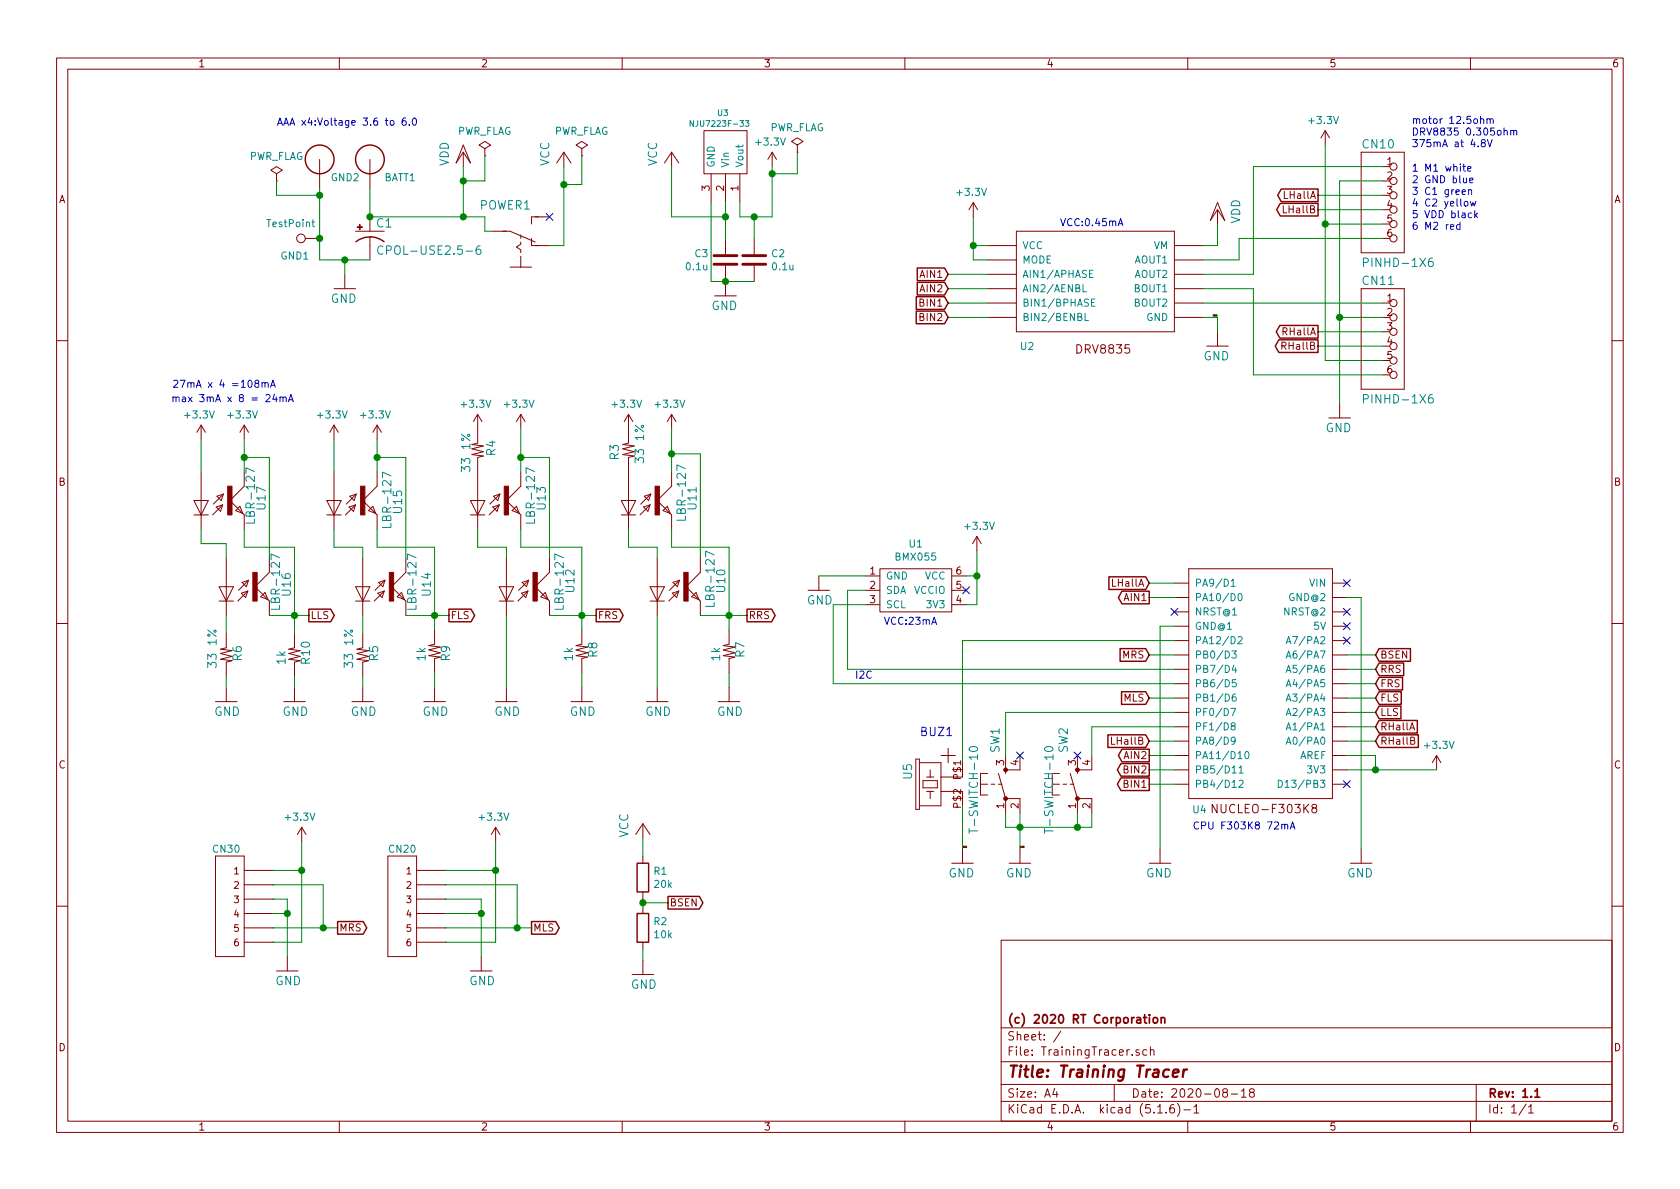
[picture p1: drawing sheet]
<svg xmlns="http://www.w3.org/2000/svg" width="297mm" height="210mm" viewBox="0 0 297 210" stroke-linecap="round" stroke-linejoin="round" font-family="sans-serif">
<g fill="none" stroke="#840000" stroke-width=".18">
<path d="M10 10.3h277v189.9h-277zM12 12.2h273v186.1h-273zM60 10.3v1.9M110 10.3v1.9M160 10.3v1.9M210 10.3v1.9M260 10.3v1.9M48.9 30.7l1-.6-1-.6-1 .6 1 .6v1.3M48.9 32h.1M56.5 28.2v5.1M65.4 28.2v5.1M65.4 38.3v2.6"/>
<path d="M81.9 25.6l1.3 3.2-1.3-1.9-1.3 1.9zM81.9 26.9v2.6M85.7 26.3l-1-.7 1-.6 1 .6-1 .7v1.3M85.7 27.6h.1M97.2 38.3h-3.2v1.3M99.7 26.9l-1.3 1.9M99.7 26.9l1.3 1.9M99.7 26.9v2.6M102.9 26.3l-1-.7 1-.6 1 .6-1 .7v1.3M102.9 27.6h.1M118.7 26.9v2.6M118.7 26.9l-1.2 1.9"/>
<path d="M118.7 26.9l1.3 1.9M124.5 23.1h7.6v7.6h-7.6zM125.7 30.7v5.1M128.3 30.7v5.1M130.8 30.7v5.1M136.5 26.9l.8 1.3M136.5 26.9v2.6M136.5 26.9l-.7 1.3M141 25.6l1-.6-1-.6-1 .6 1 .6v1.3M141 26.9h.1M172.1 35.8l.7 1.3M172.1 35.8v2.5"/>
<path d="M172.1 35.8l-.8 1.3M215.3 35.8l1.2 3.2-1.2-1.9-1.3 1.9zM215.3 37.1v2.5M234.3 23.1l.8 1.3M234.3 23.1v2.5M234.3 23.1l-.7 1.3M240.7 26.9h7.6v17.8h-7.6zM244.5 29.5h1.2M244.5 32h1.2M244.5 34.5h1.2M244.5 37.1h1.2M244.5 39.6h1.2"/>
<path d="M54 42.2h2.5M59.1 51h3.8M61 48.5v2.5M62.9 40.9h5M65.4 41.9v4.1M87 40.9h3.2l4.4 1.9M90.2 47.2h3.8M92.1 41.5v.7M92.1 42.8v.4l-.8 .5 .8 .5v.5M92.1 45.3v1.9M94 42.2v1.2h3.2M126.4 52.3h3.8"/>
<path d="M128.3 42.2v2.8M128.3 47v5.3M133.3 42.2v2.8M133.3 47v2.8M174.6 43.4h5.1M174.6 48.5h5.1M174.6 51h5.1M174.6 46h5.1M174.6 53.6h5.1M174.6 56.1h5.1M179.7 40.9h27.9v17.8h-27.9zM207.6 43.4h5.1"/>
<path d="M207.6 48.5h5.1M207.6 51h5.1M207.6 46h5.1M207.6 53.6h5.1M207.6 56.1h5.1M215.3 58.7v2.5M240.7 51h7.6v17.8h-7.6zM244.5 42.2h1.2M244.5 58.7h1.2M244.5 53.6h1.2M244.5 56.1h1.2M10 60.2h2"/>
<path d="M35.6 75.2v2.5M35.6 75.2l.7 1.2M35.6 75.2l-.8 1.2M43.2 75.2v2.5M43.2 75.2l.7 1.2M43.2 75.2l-.8 1.2M59.1 75.2v2.5M59.1 75.2l.7 1.2M59.1 75.2l-.8 1.2M66.7 75.2v2.5M66.7 75.2l.7 1.2M66.7 75.2l-.8 1.2"/>
<path d="M84.5 73.3v5.1l-1.1 .2 2.1 .3-2.1 .5 2.1 .5-2.1 .5 2.1 .2-1 .3v12.7M84.5 73.3l.7 1.2M84.5 73.3l-.8 1.2M92.1 73.3v2.5M92.1 73.3l.7 1.2M92.1 73.3l-.8 1.2M111.1 73.3v5.1l-1 .2 2 .3-2 .5 2 .5-2 .5 2 .2-1 .3v12.7M111.1 73.3l.8 1.2M111.1 73.3l-.7 1.2M118.7 73.3v2.5M118.7 73.3l.8 1.2M118.7 73.3l-.7 1.2"/>
<path d="M213.4 61.2h3.8M234.9 73.9h3.9M236.9 71.4v2.5M244.5 61.2h1.2M244.5 63.7h1.2M244.5 66.3h1.2M285 60.2h2M34.3 91.1h2.5M34.3 88.5h2.5l-1.2 2.6zM35.6 83.4v10.2M38.2 89.7l1.2-.4-.4 1.1zM38.4 87.8l1.1-.4-.4 1.1z"/>
<path d="M39.4 89.3l-1.8 1.8M39.5 87.4l-1.8 1.7M40 98.7v10.1M41.7 90.3l.7-.8 .5 1.3zM43.2 86l-2.6 2.5 2.3 2.3M43.2 91.1v2.5M57.8 91.1h2.5M57.8 88.5h2.5l-1.2 2.6zM59.1 83.4v10.2M61.7 89.7l1.2-.4-.4 1.1zM61.8 87.8l1.2-.4-.4 1.1zM62.9 89.3l-1.8 1.8"/>
<path d="M63 87.4l-1.8 1.7M64.1 98.7v10.1M65.2 90.3l.7-.8 .5 1.3zM66.4 90.8l.3 .3v2.5M66.7 83.4v2.6l-2.6 2.5 2.3 2.3M83.2 91.1h2.5M83.2 88.5h2.5l-1.2 2.6zM87.1 89.7l1.2-.4-.4 1.1zM87.2 87.8l1.2-.4-.4 1.1zM88.3 89.3l-1.8 1.8M88.4 87.4l-1.8 1.7M89.5 98.7v10.1"/>
<path d="M91.3 89.5l.5 1.3-1.2-.5zM92.1 83.4v2.6l-2.6 2.5 2.6 2.6v2.5M97.2 98.7v2.5l-2.6 2.6 2.6 2.5v2.5M109.9 91.1h2.5M109.9 88.5h2.5l-1.3 2.6zM113.8 89.7l1.1-.4-.3 1.1zM113.9 87.8l1.2-.4-.4 1.1zM114.9 89.3l-1.7 1.8M115.1 87.4l-1.8 1.7M116.2 98.7v10.1M117.2 90.3l.8-.8 .5 1.3zM118.7 83.4v2.6l-2.5 2.5 2.5 2.6v2.5"/>
<path d="M123.8 98.7v2.5l-2.5 2.6 2.5 2.5v2.5M172.7 94.9l-.7 1.2M172.7 94.9v2.5M172.7 94.9l.8 1.2M10 110.3h2M38.7 106.3h2.6M38.7 103.8h2.6l-1.3 2.5zM40 112v2.5l-1 .3 2 .3-2 .5 2 .5-2 .5 2 .2-1 .3v2.5M42.7 104.9l1.1-.4-.4 1.2zM42.8 103l1.1-.4-.3 1.2zM43.8 104.5l-1.8 1.8M43.9 102.6l-1.7 1.8"/>
<path d="M46.1 105.5l.8-.7 .5 1.2zM47.6 101.2l-2.5 2.6 2.3 2.2M47.6 106.3v2.5M52.1 112v2.5l-1 .3 2 .3-2 .5 2 .5-2 .5 2 .2-1 .3v2.5M62.9 106.3h2.5M62.9 103.8h2.5l-1.3 2.5zM64.1 112v2.5l-1 .3 2.1 .3-2.1 .5 2.1 .5-2.1 .5 2.1 .2-1.1 .3v2.5M66.8 104.9l1.1-.4-.3 1.2zM66.9 103l1.2-.4-.4 1.2zM67.9 104.5l-1.7 1.8M68.1 102.6l-1.8 1.8M70.2 105.5l.8-.7 .5 1.2z"/>
<path d="M71.8 101.2l-2.6 2.6 2.3 2.2M71.8 106.3v2.5M76.8 111.4v2.5l-1 .3 2.1 .2-2.1 .5 2.1 .5-2.1 .5 2.1 .3-1.1 .3v2.5M88.3 106.3h2.5M88.3 103.8h2.5l-1.3 2.5zM92.2 104.9l1.1-.4-.3 1.2zM92.3 103l1.2-.4-.4 1.2zM93.3 104.5l-1.7 1.8M93.5 102.6l-1.8 1.8M95.6 105.5l.8-.7 .5 1.2zM102.9 111.4v2.5l-1 .3 2 .2-2 .5 2 .5-2 .5 2 .3-1 .3v2.5M114.9 106.3h2.6"/>
<path d="M114.9 103.8h2.6l-1.3 2.5zM118.9 104.9l1.1-.4-.4 1.2zM119 103l1.1-.4-.3 1.2zM120 104.5l-1.8 1.8M120.1 102.6l-1.7 1.8M122.3 105.5l.8-.7 .5 1.2zM128.9 111.4v2.5l-1 .3 2 .2-2 .5 2 .5-2 .5 2 .3-1 .3v2.5M142.9 104.4h3.8M144.8 101.8v2.6M153 101.8h2.6M153 104.4h2.6M153 106.9h2.6"/>
<path d="M155.6 100.6h12.7v7.6h-12.7zM168.3 101.8h2.5M168.3 104.4h2.5M168.3 106.9h2.5M207.6 103.1h2.6M207.6 105.7h2.6M207.6 118.4h2.6M207.6 115.8h2.6M207.6 113.3h2.6M207.6 110.7h2.6M207.6 108.2h2.6M210.2 100.6h25.4v40.6h-25.4z"/>
<path d="M235.6 103.1h2.5M235.6 105.7h2.5M235.6 118.4h2.5M235.6 115.8h2.5M235.6 113.3h2.5M235.6 110.7h2.5M235.6 108.2h2.5M285 110.3h2M38.1 124.1h3.8M40 121.5v2.6M50.2 124.1h3.8M52.1 121.5v2.6"/>
<path d="M62.2 124.1h3.8M64.1 121.5v2.6M74.9 124.1h3.8M76.8 121.5v2.6M87.6 124.1h3.8M89.5 121.5v2.6M101 124.1h3.8M102.9 121.5v2.6M114.3 124.1h3.8M116.2 121.5v2.6M127 124.1h3.8M128.9 121.5v2.6"/>
<path d="M161.9 134.2h.7v8.9h-.7zM162.6 134.9h3.8v7.6h-3.8M163.2 138h2.5v1.3h-2.5zM163.8 137.4h1.3M163.8 139.9h1.3M164.5 136.1v1.3M164.5 139.9v1.3M166.4 133.6h2.5M166.4 137.4h3.8M166.4 139.9h3.8M167.6 132.3v2.6M173.4 136.8h1.2"/>
<path d="M173.4 138.7h1.2M175.3 138.7h.6M176.5 138.7h.7M176.5 136.8l1.3 4.4M177.8 133.6v3.2M180.3 133.6v2.5h-2.5M186.1 136.8h1.2M186.1 138.7h1.2M188 138.7h.6M189.2 138.7h.7M189.2 136.8l1.3 4.4M190.5 133.6v3.2"/>
<path d="M193 133.6v2.5h-2.5M207.6 136.1h2.6M207.6 138.7h2.6M207.6 133.6h2.6M207.6 126h2.6M207.6 128.5h2.6M207.6 131.1h2.6M207.6 123.4h2.6M207.6 120.9h2.6M235.6 136.1h2.5M235.6 138.7h2.5M235.6 133.6h2.5"/>
<path d="M235.6 126h2.5M235.6 128.5h2.5M235.6 131.1h2.5M235.6 123.4h2.5M235.6 120.9h2.5M249.3 129.1l.4-1.3 .4 1.3M249.4 131l.6-.1 .1-.2-.1-.2-.6-.2v1.3h.5l.2-.1 .1-.3-.3-.2M254 133.6l-.8 1.3M254 133.6v2.5M254 133.6l.8 1.3M38.1 151.4h5.1v17.8h-5.1zM43.2 159h5.1"/>
<path d="M43.2 156.5h5.1M43.2 153.9h5.1M48.3 153.9h.1M48.3 156.5h.1M48.3 159h.1M53.3 146.3l.8 1.3M53.3 146.3v2.5M53.3 146.3l-.7 1.3M68.6 151.4h5.1v17.8h-5.1zM73.7 159h5M73.7 156.5h5M73.7 153.9h5"/>
<path d="M78.7 153.9h.1M78.7 156.5h.1M78.7 159h.1M87.6 146.3l.8 1.3M87.6 146.3v2.5M87.6 146.3l-.7 1.3M113.7 145.7v2.5M113.7 151.4v1.2M113.7 157.7v1.3M113.7 145.7l-1.3 1.9M113.7 145.7l1.2 1.9M168.3 152.6h3.8"/>
<path d="M170.2 150.1v2.5M173.4 140.6h1.2M177.8 141.2h2.5v2.6M177.8 141.2v2.6M178.4 152.6h3.8M180.3 150.1v2.5M186.1 140.6h1.2M190.5 141.2v2.6M190.5 141.2h2.5v2.6M203.2 152.6h3.8M205.1 150.1v2.5M215.2 142.2v1.5l-.9-1.5v1.5"/>
<path d="M232.2 142.9l-.2-.3v-.2l.2-.2 .5 .1 .1 .2-.1 .2-.6 .2a.48 .48 0 0 0-.1 .7l.2 .1 .5-.1a.48 .48 0 0 0-.2-.7M238.8 152.6h3.8M240.7 150.1v2.5M10 160.2h2M43.2 166.6h5.1M43.2 164.1h5.1M43.2 161.5h5.1M48.3 161.5h.1M48.3 164.1h.1M48.3 166.6h.1M48.9 171.7h3.8M50.8 169.2v2.5"/>
<path d="M73.7 166.6h5M73.7 164.1h5M73.7 161.5h5M78.7 161.5h.1M78.7 164.1h.1M78.7 166.6h.1M83.2 171.7h3.8M85.1 169.2v2.5M111.8 172.3h3.8M113.7 160.3v1.2M113.7 166.6v1.3M113.7 169.8v2.5"/>
<path d="M177 166.3h108v32h-108zM285 160.2h2M60 198.3v1.9M110 198.3v1.9M160 198.3v1.9M177 194.8h108M177 191.8h108M177 187.8h108M177 181.8h108M186.5 192.5l-.4 1h1M186.8 193v1M187.6 182.3l-1.3 2"/>
<path d="M197 191.8v3M201.4 185.7l-.4-.1-.2 .2 .1 .2 .5 .2v.3h-.6M202.8 185.7l-.5-.1-.2 .3v.6l.2 .1 .5-.1M203.4 185.7l.2-.1 .4 .1v.9M203.4 185.1v1.5M204.7 196.8h.8M206.2 196.7v.1M207.5 195.3a.59 .59 0 0 0-.7 .7v.5l.2 .2 .4 .1 .2-.1 .1-.5-.2-.2-.4-.1-.3 .3M208.2 195.1a1.71 1.71 0 0 1 0 2.3M209.3 196.3h1.2M210 198.3v1.9M211.1 195.8l.4-.5v1.5"/>
<path d="M211.1 196.8h.9M216.5 193.2l-.3-.3 .1-.2a.48 .48 0 0 1 .6-.1l.1 .2-.1 .3-.6 .1a.48 .48 0 0 0 0 .7l.2 .1 .5-.1v-.4l-.2-.3M217.7 193.5h1.1M219.5 193l.4-.5v1.5M219.5 194h.8M221.2 193.2l-.3-.3 .1-.2 .2-.2 .4 .1 .2 .2-.1 .2-.6 .2a.48 .48 0 0 0-.1 .7l.2 .1 .5-.1a.48 .48 0 0 0-.1-.7h-.1M260 198.3v1.9M261 191.8v6.5M269.8 195.2l-1.2 2M270.3 195.8l.4-.5v1.5M270.3 196.8h.8"/>
<circle cx="246.4" cy="32" r=".63"/>
<circle cx="246.4" cy="37.1" r=".63"/>
<circle cx="246.4" cy="39.6" r=".63"/>
<circle cx="246.4" cy="29.5" r=".63"/>
<circle cx="246.4" cy="34.5" r=".63"/>
<circle cx="53.2" cy="42.2" r=".76"/>
<circle cx="246.4" cy="58.7" r=".63"/>
<circle cx="246.4" cy="53.6" r=".63"/>
<circle cx="246.4" cy="56.1" r=".63"/>
<circle cx="246.4" cy="42.2" r=".63"/>
<circle cx="246.4" cy="61.2" r=".63"/>
<circle cx="246.4" cy="63.7" r=".63"/>
<circle cx="246.4" cy="66.3" r=".63"/>
</g>
<path d="M202.2 179.9h.5M202.4 179.4v1.3l.3 .2M203.2 179.4v.2M203.2 179.9v1M205.3 179.9v1M204 180.1l.2-.2 .4 .2v.7l-.2 .1-.4-.1zM205.3 180.1l.2-.2 .4 .1v.9M271.4 193l.4-.5v1.5M271.4 194h.8" fill="none" stroke="#840000" stroke-width=".3"/>
<path d="M207.4 189.8l1-.2-.1-.4-.5-.1-.4 .3v.9l.2 .1 .6-.1M209.3 189.1l-.2 1.3M209.9 189.1a.55 .55 0 0 0-.7 .4" fill="none" stroke="#840000" stroke-width=".41"/>
<g fill="none" stroke="#008484" stroke-width=".18">
<path d="M55.1 39.3h.5M55.3 38.8v1.1l.3 .2M122.6 21.3v1l-.6-1v1M131.8 21.3h.6l-.3 .4 .3 .2v.3l-.2 .1-.4-.1M67.7 43.6a.59 .59 0 0 0-.8 0 .59 .59 0 0 0-.1 .7 .56 .56 0 0 0 .3 .6 .56 .56 0 0 0 .6 0M84.9 43.5a.62 .62 0 0 0-.7 .6l.1 .8 .2 .1 .5-.1v-.6l-.1-.2h-.4l-.3 .2M191.5 50.3v1.3h.6M191.8 55.4v1.3h.7M192.6 48.4h.5M193 53.5h.4M193.2 47.8h-.6v1.3h.6M193.6 52.9h-.6v1.2h.6"/>
<path d="M241.1 46.4l.7-.1 .1-.2v-.3l-.3-.2h-.5v1.5M253.3 45.6a.59 .59 0 0 0-.7 .7v.7l.2 .1 .5-.1 .1-.5-.1-.2-.5-.1-.2 .3M241.1 70.6l.7-.1 .1-.2v-.4l-.3-.1h-.5v1.5M253.3 69.8a.59 .59 0 0 0-.7 .6v.7l.2 .2 .5-.2 .1-.5-.1-.2h-.5l-.2 .2M45 91.8v.7h-1.5M45 83.4l-1.5-.7v1M49.4 98.6l-1.5-.6v1M69.1 92.6v.7h-1.5M69.1 84.1l-1.5-.6v1M73.6 98.6l-1.5-.6v1M94.5 91.8v.7h-1.5M94.5 83.4l-1.5-.7v1"/>
<path d="M99.6 98.6l-1.5-.6v1M121.2 91.3v.7h-1.5M121.2 82.9l-1.5-.7v1M126.3 98.1l-1.5-.6v1M49.4 107v.7h-1.5M73.6 107v.7h-1.5M99.6 107v.7h-1.5M126.3 106.5v.7h-1.5M217.7 102.8l.3-.4v1.3M217.7 103.7h.7M217.8 115.1h.8l-.4 .5 .3 .1 .1 .4-.3 .3-.5-.1M218.2 117.6l-.3 .9h.7"/>
<path d="M218.5 118.1v.8M218.9 112.7l.5-.1 .2 .3v.2l-.8 .7h.8M219 105.1l.2-.2a.67 .67 0 0 1 .4 .7 .67 .67 0 0 1-.4 .6l-.2-.1-.1-.4zM227.4 118.9l.4-1.3 .4 1.3M227.4 116.4l.4-1.3 .4 1.3M227.4 113.8l.4-1.2 .4 1.2M227.5 118.6h.6M227.5 116h.6M227.5 113.5h.6M171.4 132.3a.97 .97 0 0 1 1.4 .1 .79 .79 0 0 1-1.3 .3l-.2-.2zM184.8 132.3a.97 .97 0 0 1 1.4 .1 .79 .79 0 0 1-1.4 .3l-.1-.2zM217.6 125.3h.9l-.6 1.2"/>
<path d="M217.9 136.7h.7M217.9 128.4l-.2-.2v-.3l.2-.1 .4 .1v.3l-.5 .2-.1 .2v.2l.2 .3 .4-.1 .1-.2-.1-.3-.1-.1M218.4 130.9l-.2 .2h-.3l-.2-.2v-.4l.2-.2h.3l.2 .3a.97 .97 0 0 1-.2 1h-.4M218.5 122.7l-.5 .2-.1 .4v.6l.2 .1 .4-.1 .1-.1-.1-.5-.4-.1-.2 .3M218.5 120.2h-.6v.6l.4-.1 .3 .2v.3l-.3 .3-.4-.2M219.1 135.8l.3-.4v1.3M219.1 138.1l.5-.1 .2 .3-.1 .2-.7 .7h.8M219.1 136.7h.7M220.3 133l.1-.1a.67 .67 0 0 1 .4 .6 .67 .67 0 0 1-.4 .7 .83 .83 0 0 1-.1-1.2zM226 138a.64 .64 0 0 1 .8 .6 .64 .64 0 0 1-.8 .6zM227.4 131.6l.4-1.3 .4 1.3M227.4 129.1l.4-1.3 .4 1.3"/>
<path d="M227.4 126.5l.4-1.2 .4 1.2M227.4 124l.4-1.3 .4 1.3M227.4 121.5l.4-1.3 .4 1.3M227.5 131.3h.6M227.5 128.7h.6M227.5 126.2h.6M227.5 123.6h.6M227.5 121.1h.6M171.3 146.5v.9M184.7 146.5v.9"/>
</g>
<path d="M126.2 46.7h4.1M126.2 45.2h4.1M131.3 46.7h4.1M131.3 45.2h4.1" fill="none" stroke="#840000" stroke-width=".51"/>
<g fill="none" stroke="#840000" stroke-width=".25">
<path d="M226.4 36h6.6v2.2h-6.6l-.7-1.1zM226.5 33.4h6.5v2.3h-6.5l-.6-1.2zM65.4 41.9a4.3 4.3 0 0 0-2.5 .8M65.4 41.9a4.1 4.1 0 0 1 2.5 .8M162 55h5l.6 1.1-.6 1.1h-5zM162 52.5h5l.6 1.1-.6 1.1h-5zM162.2 47.4h4.8l.6 1.1-.6 1.1h-4.8zM162.2 49.9h4.8l.6 1.1-.6 1.2h-4.8zM226.3 57.6h6.7v2.2h-6.7l-.6-1.1zM226.1 60.1h6.9v2.2h-6.9l-.6-1.1zM54.6 107.7h3.9l.6 1.1-.6 1.2h-3.9zM79.4 107.7h3.9l.6 1.1-.6 1.2h-3.9z"/>
<path d="M105.4 107.7h4.2l.6 1.1-.6 1.2h-4.2zM132.1 107.7h4.3l.7 1.1-.7 1.2h-4.3zM196.1 102h6.5l.6 1.1-.6 1.1h-6.5zM198 114.7h4.6l.6 1.1-.6 1.1h-4.6zM198.4 104.5h4.8v2.3h-4.8l-.7-1.1zM243.8 117.2h4.4v2.3h-4.4l-.6-1.1zM243.8 119.8h4.2v2.2h-4.2l-.6-1.1zM243.8 114.7h5.6v2.2h-5.6l-.6-1.1zM195.9 129.9h6.7l.6 1.2-.6 1.1h-6.7zM198.2 137.6h5v2.2h-5l-.6-1.1zM198.2 135h5v2.3h-5l-.6-1.2zM198.3 122.3h4.3l.6 1.1-.6 1.2h-4.3z"/>
<path d="M198.4 132.5h4.8v2.2h-4.8l-.7-1.1zM243.8 129.9h7v2.3h-7l-.6-1.1zM243.8 122.3h4v2.3h-4l-.6-1.2zM243.8 124.9h3.9v2.2h-3.9l-.6-1.1zM243.8 127.4h6.8v2.2h-6.8l-.6-1.1zM112.6 152.6h2.1v5.1h-2.1zM118.1 158.5h5.5l.7 1.1-.7 1.2h-5.5zM59.7 163h4.5l.6 1.1-.6 1.1h-4.5zM94 163h4.2l.7 1.1-.7 1.1h-4.2zM112.6 161.5h2.1v5.1h-2.1z"/>
<circle cx="56.5" cy="28.2" r="2.54"/>
<circle cx="65.4" cy="28.2" r="2.54"/>
</g>
<g fill="#840000" stroke="#840000" stroke-width=".18">
<path d="M40.3 86h.7v5.1h-.7z"/>
<path d="M115.8 86h.8v5.1h-.8z"/>
<path d="M89.2 86h.7v5.1h-.7z"/>
<path d="M68.8 101.2h.8v5.1h-.8z"/>
<path d="M63.8 86h.7v5.1h-.7z"/>
<path d="M44.7 101.2h.8v5.1h-.8z"/>
<path d="M94.2 101.2h.8v5.1h-.8z"/>
<path d="M120.9 101.2h.8v5.1h-.8z"/>
<path d="M63.2 40.1h.9v.1h-.9z"/>
<path d="M63.6 39.7h.1v.9h-.1z"/>
<circle cx="190.5" cy="136.1" r=".33"/>
<circle cx="190.5" cy="141.2" r=".33"/>
<circle cx="177.8" cy="136.1" r=".33"/>
<circle cx="177.8" cy="141.2" r=".33"/>
</g>
<g fill="none" stroke="#008400" stroke-width=".18">
<path d="M48.9 32v2.5h7.6M56.5 33.3v12.7h8.9M65.4 33.3v5h20.3v2.6h1.3M81.9 29.5v8.8M85.7 27.6v4.4h-3.8M99.7 29.5v13.9h-2.5M102.9 27.6v5h-3.2M118.7 29.5v8.8h9.6M125.7 35.8v14h7.6M128.3 35.8v6.4M133.3 38.3v3.9M136.5 29.5v8.8h-5.7v-2.5"/>
<path d="M141 26.9v3.8h-4.5M172.1 38.3v7.7h2.5M215.3 39.6v3.8h-2.6M233 34.5h11.5M233 37.1h11.5M234.3 25.6v38.1h10.2M234.3 39.6h10.2M244.5 29.5h-22.9v19h-8.9M244.5 32h-7.6v39.4M61 46v2.5M167.6 51h7M167.6 48.5h7"/>
<path d="M167.6 53.6h7M167.6 56.1h7M172.1 43.4h2.5M212.7 56.1h2.6v2.6M212.7 51h8.9v15.3h22.9M212.7 53.6h31.8M233 58.7h11.5M236.9 56.1h7.6M244.5 42.2h-25.4v3.8h-6.4M35.6 77.7v5.7M43.2 77.7v5.7M59.1 77.7v5.7"/>
<path d="M66.7 77.7v5.7M92.1 75.8v7.6M118.7 75.8v7.6M233 61.2h11.5M35.6 93.6v2.5h4.4v2.6M43.2 93.6v3.2h8.9v15.2M43.2 80.9h4.4v17.8M59.1 93.6v3.2h5v1.9M66.7 93.6v3.2h10.1v14.6M66.7 80.9h5.1v17.8M84.5 93.6v3.2h5v1.9M92.1 93.6v3.2h10.8v14.6"/>
<path d="M92.1 80.9h5.1v17.8M111.1 93.6v3.2h5.1v1.9M118.7 93.6v3.2h10.2v14.6M118.7 80.3h5.1v18.4M172.7 97.4v9.5h-1.9M40 108.8v3.2M40 119.6v1.9M47.6 108.8h7M52.1 119.6v1.9M64.1 108.8v3.2M64.1 119.6v1.9M71.8 108.8h7.6"/>
<path d="M76.8 119v2.5M89.5 108.8v12.7M97.2 108.8h8.2M102.9 119v2.5M116.2 108.8v12.7M123.8 108.8h8.3M128.9 119v2.5M144.8 101.8h8.2M153 106.9h-5.7v14h60.3M153 104.4h-3.1v14h57.7M170.8 101.8h1.9M203.2 105.7h4.4"/>
<path d="M203.2 103.1h4.4M203.2 115.8h4.4M207.6 113.3h-37.4v21.6M207.6 110.7h-2.5v39.4M238.1 105.7h2.6v44.4M238.1 115.8h5.1M238.1 118.4h5.1M203.2 123.4h4.4M203.2 131.1h4.4M203.2 136.1h4.4M203.2 133.6h4.4M203.2 138.7h4.4"/>
<path d="M207.6 128.5h-14.6v5.1M207.6 126h-29.8v7.6M238.1 120.9h5.1M238.1 128.5h5.1M238.1 126h5.1M238.1 123.4h5.1M238.1 131.1h5.1M238.1 136.1h15.9M238.1 133.6h5.1v2.5M48.3 153.9h5M48.3 159h2.5v10.2M48.3 156.5h8.8v7.6"/>
<path d="M53.3 148.8v17.8h-5M78.7 159h6.4v10.2M78.7 153.9h8.9M78.7 156.5h12.7v7.6M87.6 148.8v17.8h-8.9M113.7 148.2v3.2M113.7 159v1.3M113.7 159.6h4.4M170.2 142.5v7.6M177.8 143.8v2.5h15.2v-2.5M180.3 143.8v6.3M190.5 143.8v2.5"/>
<path d="M48.3 164.1h11.4M48.3 161.5h2.5M78.7 164.1h15.3M78.7 161.5h6.4M113.7 167.9v1.9"/>
</g>
<g fill="none" stroke="#0000c2" stroke-width=".18">
<path d="M71.7 20.9h-.4a.87 .87 0 0 0 0 1.2h.4l.1-.5-.2-.2h-.3l-.2 .2M72.4 22v.1M73 21l.2-.1a.67 .67 0 0 1 .5 .6 .67 .67 0 0 1-.5 .6l-.3-.4zM187.5 38.7l.5 1.2 .4-1.2M258.1 39.8l-.3-.1-.3 .2 .2 .6h.4M258.1 39.3v1.3M258.5 34l.6-.1v-.3l-.4-.1-.2 .2 .1 .6h.5M258.6 29.4h.5M258.8 29v1.1l.3 .2M258.9 35.7l.2-.1 .4 .1v.5l-.1 .2h-.3l-.2-.1zM259.5 29.8l.6-.1-.1-.2-.3-.1-.2 .2v.6h.5M259.7 33.7l.1-.2 .3 .1 .1 .8"/>
<path d="M259.7 33.5v.9M259.8 31.9l.7-.1-.1-.3h-.4l-.2 .2 .1 .6h.5M260 35.6l.2 .8 .3-.6 .2 .6 .2-.8M260.2 37.7h-.4l-.2 .2 .1 .5h.5M260.8 37.2v1.3M260.9 38l.3 .5M261.2 37.7l-.4 .4M261.8 21.1l.2-.1 .3 .1v.7M262.1 25.2l-.1-.1v-.3l.1-.1 .4 .1 .1 .3-.6 .2-.1 .2v.2l.2 .3 .4-.1 .1-.2v-.4l-.2-.1M262.9 21.1l.2-.1 .3 .1 .1 .7M262.9 21v.8M263 24.7l.4 1.3 .4-1.3"/>
<path d="M263.5 21.2l.2-.2 .3 .1v.7M265.9 23.2l.2-.1h.3l.1 .8M267.1 23.2l.2-.1h.3v.8M267.1 23.1v.8M267.6 23.2l.2-.1h.3l.1 .8M30.6 70.3l.2-.1 .3 .1v.7M30.6 70.2v.8M30.7 67.4l.5-.2 .2 .4v.2l-.7 .7h.7M31.1 70.4l.2-.2 .3 .1 .1 .7M31.9 67.2h.8l-.5 1.3M32.3 70.3h.4l.1 .7M32.8 70.5l-.4 .1-.2 .1 .1 .3h.5"/>
<path d="M33.2 67.8l.2-.1h.3l.1 .8M33.2 67.7v.8M33.3 70.2l.7 .8M34 70.2l-.7 .8M167.4 130.1h.8M226.6 145.9l.2-.1h.3l.1 .8M227.2 145.9l.1-.1h.3l.1 .8M228.1 146.6l.4-1.3 .5 1.3M228.2 146.2h.7"/>
</g>
<g fill="#008400" stroke="#008400" stroke-width=".25">
<circle cx="190.5" cy="146.3" r=".51"/>
<circle cx="87.6" cy="153.9" r=".51"/>
<circle cx="180.3" cy="146.3" r=".51"/>
<circle cx="99.7" cy="32.6" r=".51"/>
<circle cx="81.9" cy="38.3" r=".51"/>
<circle cx="236.9" cy="56.1" r=".51"/>
<circle cx="136.5" cy="30.7" r=".51"/>
<circle cx="81.9" cy="32" r=".51"/>
<circle cx="133.4" cy="38.3" r=".51"/>
<circle cx="43.2" cy="80.9" r=".51"/>
<circle cx="128.3" cy="38.3" r=".51"/>
<circle cx="128.3" cy="49.8" r=".51"/>
<circle cx="52.1" cy="108.8" r=".51"/>
<circle cx="56.5" cy="34.5" r=".51"/>
<circle cx="61" cy="46" r=".51"/>
<circle cx="56.5" cy="42.2" r=".51"/>
<circle cx="65.4" cy="38.3" r=".51"/>
<circle cx="76.8" cy="108.8" r=".51"/>
<circle cx="243.2" cy="136.1" r=".51"/>
<circle cx="66.7" cy="80.9" r=".51"/>
<circle cx="102.9" cy="108.8" r=".51"/>
<circle cx="172.1" cy="43.4" r=".51"/>
<circle cx="50.8" cy="161.5" r=".51"/>
<circle cx="113.7" cy="159.6" r=".51"/>
<circle cx="172.7" cy="101.8" r=".51"/>
<circle cx="91.4" cy="164.1" r=".51"/>
<circle cx="53.3" cy="153.9" r=".51"/>
<circle cx="57.2" cy="164.1" r=".51"/>
<circle cx="85.1" cy="161.5" r=".51"/>
<circle cx="128.9" cy="108.8" r=".51"/>
<circle cx="92.1" cy="80.9" r=".51"/>
<circle cx="118.7" cy="80.3" r=".51"/>
<circle cx="234.3" cy="39.6" r=".51"/>
</g>
<g fill="none" stroke="#000084" stroke-width=".18">
<path d="M96.5 37.7l1.3 1.3M97.8 37.7l-1.3 1.3M170.2 103.8l1.2 1.2M171.4 103.8l-1.2 1.2M207 107.6l1.3 1.2M208.3 107.6l-1.3 1.2M237.5 110.1l1.2 1.2M237.5 107.6l1.2 1.2M237.5 112.7l1.2 1.2M237.5 102.5l1.2 1.2M238.7 110.1l-1.2 1.2M238.7 107.6l-1.2 1.2"/>
<path d="M238.7 112.7l-1.2 1.2M238.7 102.5l-1.2 1.2M179.7 133l1.2 1.2M180.9 133l-1.2 1.2M189.9 133l1.2 1.2M191.1 133l-1.2 1.2M237.5 138.1l1.2 1.2M238.7 138.1l-1.2 1.2"/>
</g>
<text font-size="2.8" fill="#840000" x="178" y="190.5">Title: Training Tracer</text>
<g font-size="2.1" fill="#008484">
<text x="79.3" y="29.4" transform="rotate(-90 79.3 29.4)">VDD</text>
<text x="97.1" y="29.4" transform="rotate(-90 97.1 29.4)">VCC</text>
<text x="116.2" y="29.4" transform="rotate(-90 116.2 29.4)">VCC</text>
<text x="241" y="26.3">CN10</text>
<text x="66.6" y="40.2">C1</text>
<text x="84.8" y="37.1">POWER1</text>
<text x="219.3" y="39.6" transform="rotate(-90 219.3 39.6)">VDD</text>
<text x="68.1" y="45.1">CPOL-USE2.5-6</text>
<text x="241.8" y="47.2">PINHD-1X6</text>
<text x="58.5" y="53.6">GND</text>
<text x="241" y="50.4">CN11</text>
<text x="125.8" y="54.8">GND</text>
<text x="212.8" y="63.7">GND</text>
<text x="241.8" y="71.3">PINHD-1X6</text>
<text x="234.4" y="76.4">GND</text>
<text x="83.2" y="83" transform="rotate(-90 83.2 83)">33 1%</text>
<text x="87.6" y="80.6" transform="rotate(-90 87.6 80.6)">R4</text>
<text x="109.4" y="81.3" transform="rotate(-90 109.4 81.3)">R3</text>
<text x="113.9" y="81.5" transform="rotate(-90 113.9 81.5)">33 1%</text>
<text x="45.1" y="91.9" transform="rotate(-90 45.1 91.9)">LBR-127</text>
<text x="47" y="90" transform="rotate(-90 47 90)">U17</text>
<text x="69.2" y="92.7" transform="rotate(-90 69.2 92.7)">LBR-127</text>
<text x="71.1" y="90.7" transform="rotate(-90 71.1 90.7)">U15</text>
<text x="94.6" y="91.9" transform="rotate(-90 94.6 91.9)">LBR-127</text>
<text x="96.5" y="90" transform="rotate(-90 96.5 90)">U13</text>
<text x="121.3" y="91.4" transform="rotate(-90 121.3 91.4)">LBR-127</text>
<text x="123.2" y="90" transform="rotate(-90 123.2 90)">U11</text>
<text x="49.5" y="107.2" transform="rotate(-90 49.5 107.2)">LBR-127</text>
<text x="51.4" y="105.3" transform="rotate(-90 51.4 105.3)">U16</text>
<text x="73.6" y="107.2" transform="rotate(-90 73.6 107.2)">LBR-127</text>
<text x="76.2" y="105.3" transform="rotate(-90 76.2 105.3)">U14</text>
<text x="99.7" y="107.2" transform="rotate(-90 99.7 107.2)">LBR-127</text>
<text x="101.6" y="104.6" transform="rotate(-90 101.6 104.6)">U12</text>
<text x="126.3" y="106.6" transform="rotate(-90 126.3 106.6)">LBR-127</text>
<text x="128.2" y="104.6" transform="rotate(-90 128.2 104.6)">U10</text>
<text x="142.6" y="106.9">GND</text>
<text x="38.3" y="117.6" transform="rotate(-90 38.3 117.6)">33 1%</text>
<text x="42.7" y="116.9" transform="rotate(-90 42.7 116.9)">R6</text>
<text x="50.5" y="117.5" transform="rotate(-90 50.5 117.5)">1k</text>
<text x="54.8" y="117.4" transform="rotate(-90 54.8 117.4)">R10</text>
<text x="62.4" y="117.6" transform="rotate(-90 62.4 117.6)">33 1%</text>
<text x="66.9" y="116.9" transform="rotate(-90 66.9 116.9)">R5</text>
<text x="75.3" y="116.8" transform="rotate(-90 75.3 116.8)">1k</text>
<text x="79.6" y="116.9" transform="rotate(-90 79.6 116.9)">R9</text>
<text x="101.3" y="116.8" transform="rotate(-90 101.3 116.8)">1k</text>
<text x="105.6" y="116.2" transform="rotate(-90 105.6 116.2)">R8</text>
<text x="127.3" y="116.8" transform="rotate(-90 127.3 116.8)">1k</text>
<text x="131.6" y="116.2" transform="rotate(-90 131.6 116.2)">R7</text>
<text x="37.9" y="126.6">GND</text>
<text x="49.9" y="126.6">GND</text>
<text x="62" y="126.6">GND</text>
<text x="74.7" y="126.6">GND</text>
<text x="87.4" y="126.6">GND</text>
<text x="100.7" y="126.6">GND</text>
<text x="114.1" y="126.6">GND</text>
<text x="126.8" y="126.6">GND</text>
<text x="161.3" y="137.8" transform="rotate(-90 161.3 137.8)">U5</text>
<text x="176.7" y="133.1" transform="rotate(-90 176.7 133.1)">SW1</text>
<text x="188.8" y="133.1" transform="rotate(-90 188.8 133.1)">SW2</text>
<text x="111.1" y="148.2" transform="rotate(-90 111.1 148.2)">VCC</text>
<text x="172.9" y="146.2" transform="rotate(-90 172.9 146.2)">T-SWITCH-10</text>
<text x="186.3" y="146.2" transform="rotate(-90 186.3 146.2)">T-SWITCH-10</text>
<text x="167.7" y="155.2">GND</text>
<text x="177.9" y="155.2">GND</text>
<text x="202.6" y="155.2">GND</text>
<text x="238.2" y="155.2">GND</text>
<text x="48.7" y="174.2">GND</text>
<text x="83" y="174.2">GND</text>
<text x="111.5" y="174.8">GND</text>
</g>
<g font-size="2.1" fill="#840000">
<text x="190.5" y="62.5">DRV8835</text>
<text x="215.1" y="143.8">NUCLEO-F303K8</text>
<text x="178" y="184">Sheet: /</text>
<text x="178" y="181">(c) 2020 RT Corporation</text>
<text x="178" y="186.7">File: TrainingTracer.sch</text>
<text x="178" y="196.9">KiCad E.D.A. kicad (5.1.6)-1</text>
<text x="178" y="194.1">Size: A4</text>
<text x="200" y="194.1">Date: 2020-08-18</text>
<text x="263" y="194.1">Rev: 1.1</text>
<text x="263" y="196.9">Id: 1/1</text>
</g>
<text font-size="2.1" fill="#0000c2" x="162.6" y="130.2">BUZ1</text>
<g font-size="1.8" fill="#840000">
<text x="35" y="11.9">1</text>
<text x="85" y="11.9">2</text>
<text x="135" y="11.9">3</text>
<text x="185" y="11.9">4</text>
<text x="235" y="11.9">5</text>
<text x="285" y="11.9">6</text>
<text x="245.3" y="29.2">1</text>
<text x="10.4" y="35.9">A</text>
<text x="125.5" y="33.8" transform="rotate(-90 125.5 33.8)">3</text>
<text x="128" y="33.8" transform="rotate(-90 128 33.8)">2</text>
<text x="130.6" y="33.8" transform="rotate(-90 130.6 33.8)">1</text>
<text x="227.2" y="35.2">LHallA</text>
<text x="245.3" y="31.7">2</text>
<text x="245.3" y="34.3">3</text>
<text x="285.4" y="35.9">A</text>
<text x="227.2" y="37.7">LHallB</text>
<text x="245.3" y="36.8">4</text>
<text x="245.3" y="39.4">5</text>
<text x="245.3" y="41.9">6</text>
<text x="162.8" y="49.1">AIN1</text>
<text x="162.8" y="51.7">AIN2</text>
<text x="245.3" y="53.3">1</text>
<text x="162.8" y="56.8">BIN2</text>
<text x="162.8" y="54.2">BIN1</text>
<text x="227" y="59.3">RHallA</text>
<text x="245.3" y="55.9">2</text>
<text x="245.3" y="58.4">3</text>
<text x="227" y="61.8">RHallB</text>
<text x="245.3" y="61">4</text>
<text x="245.3" y="63.5">5</text>
<text x="245.3" y="66">6</text>
<text x="10.4" y="85.9">B</text>
<text x="285.4" y="85.9">B</text>
<text x="153.8" y="101.6">1</text>
<text x="169.1" y="101.6">6</text>
<text x="153.8" y="104.1">2</text>
<text x="153.8" y="106.7">3</text>
<text x="169.1" y="106.7">4</text>
<text x="169.1" y="104.1">5</text>
<text x="196.8" y="103.8">LHallA</text>
<text x="198.9" y="106.3">AIN1</text>
<text x="54.9" y="109.5">LLS</text>
<text x="79.6" y="109.5">FLS</text>
<text x="105.7" y="109.5">FRS</text>
<text x="132.3" y="109.5">RRS</text>
<text x="198.5" y="116.5">MRS</text>
<text x="244" y="119">RRS</text>
<text x="244" y="116.5">BSEN</text>
<text x="198.7" y="124.1">MLS</text>
<text x="244" y="124.1">FLS</text>
<text x="244" y="121.5">FRS</text>
<text x="196.8" y="131.7">LHallB</text>
<text x="244" y="131.7">RHallB</text>
<text x="244" y="126.6">LLS</text>
<text x="244" y="129.2">RHallA</text>
<text x="10.4" y="135.9">C</text>
<text x="169.9" y="137.7" transform="rotate(-90 169.9 137.7)">P$1</text>
<text x="177.5" y="135.4" transform="rotate(-90 177.5 135.4)">3</text>
<text x="180.1" y="135.4" transform="rotate(-90 180.1 135.4)">4</text>
<text x="190.2" y="135.4" transform="rotate(-90 190.2 135.4)">3</text>
<text x="192.8" y="135.4" transform="rotate(-90 192.8 135.4)">4</text>
<text x="198.9" y="136.8">BIN2</text>
<text x="198.9" y="134.2">AIN2</text>
<text x="285.4" y="135.9">C</text>
<text x="169.9" y="142.8" transform="rotate(-90 169.9 142.8)">P$2</text>
<text x="177.5" y="143" transform="rotate(-90 177.5 143)">1</text>
<text x="180.1" y="143" transform="rotate(-90 180.1 143)">2</text>
<text x="190.2" y="143" transform="rotate(-90 190.2 143)">1</text>
<text x="192.8" y="143" transform="rotate(-90 192.8 143)">2</text>
<text x="198.9" y="139.3">BIN1</text>
<text x="118.4" y="160.3">BSEN</text>
<text x="59.9" y="164.7">MRS</text>
<text x="94.2" y="164.7">MLS</text>
<text x="10.4" y="185.9">D</text>
<text x="285.4" y="185.9">D</text>
<text x="35" y="199.9">1</text>
<text x="85" y="199.9">2</text>
<text x="135" y="199.9">3</text>
<text x="185" y="199.9">4</text>
<text x="235" y="199.9">5</text>
<text x="285" y="199.9">6</text>
</g>
<g font-size="1.8" fill="#0000c2">
<text x="48.9" y="22.2">AAA x4:Voltage 3.6 to 6.0</text>
<text x="249.6" y="21.9">motor 12.5ohm</text>
<text x="249.6" y="24">DRV8835 0.305ohm</text>
<text x="249.6" y="26">375mA at 4.8V</text>
<text x="249.6" y="30.3">1 M1 white</text>
<text x="249.6" y="32.4">2 GND blue</text>
<text x="249.6" y="34.5">3 C1 green</text>
<text x="188.1" y="40">VCC:0.45mA</text>
<text x="249.6" y="36.5">4 C2 yellow</text>
<text x="249.6" y="38.6">5 VDD black</text>
<text x="249.6" y="40.6">6 M2 red</text>
<text x="33.8" y="68.6">27mA x 4 =108mA</text>
<text x="34.4" y="71.1">max 3mA x 8 = 24mA</text>
<text x="156.2" y="110.5">VCC:23mA</text>
<text x="151.1" y="120">I2C</text>
<text x="210.8" y="146.7">CPU F303K8 72mA</text>
</g>
<g font-size="1.8" fill="#008484">
<text x="80.7" y="23.8">PWR_FLAG</text>
<text x="97.9" y="23.8">PWR_FLAG</text>
<text x="136" y="23.2">PWR_FLAG</text>
<text x="231.6" y="21.9">+3.3V</text>
<text x="43.9" y="28.3">PWR_FLAG</text>
<text x="126.4" y="29.7" transform="rotate(-90 126.4 29.7)">GND</text>
<text x="128.9" y="29.7" transform="rotate(-90 128.9 29.7)">Vin</text>
<text x="131.4" y="29.7" transform="rotate(-90 131.4 29.7)">Vout</text>
<text x="133.8" y="25.7">+3.3V</text>
<text x="58.6" y="32">GND2</text>
<text x="67.9" y="32">BATT1</text>
<text x="169.4" y="34.6">+3.3V</text>
<text x="47.4" y="40.2">TestPoint</text>
<text x="49.7" y="45.9">GND1</text>
<text x="121.4" y="47.8">0.1u</text>
<text x="122.9" y="45.5">C3</text>
<text x="136.5" y="45.5">C2</text>
<text x="136.7" y="47.8">0.1u</text>
<text x="180.7" y="46.6">MODE</text>
<text x="180.7" y="44.1">VCC</text>
<text x="200.6" y="46.6">AOUT1</text>
<text x="204" y="44.1">VM</text>
<text x="180.7" y="49.1">AIN1/APHASE</text>
<text x="180.7" y="51.7">AIN2/AENBL</text>
<text x="200.6" y="49.1">AOUT2</text>
<text x="200.6" y="51.7">BOUT1</text>
<text x="180.7" y="54.2">BIN1/BPHASE</text>
<text x="180.7" y="56.8">BIN2/BENBL</text>
<text x="200.6" y="54.2">BOUT2</text>
<text x="202.7" y="56.8">GND</text>
<text x="180.5" y="61.9">U2</text>
<text x="32.8" y="74">+3.3V</text>
<text x="40.5" y="74">+3.3V</text>
<text x="56.3" y="74">+3.3V</text>
<text x="64" y="74">+3.3V</text>
<text x="81.7" y="72.1">+3.3V</text>
<text x="89.4" y="72.1">+3.3V</text>
<text x="108.4" y="72.1">+3.3V</text>
<text x="116" y="72.1">+3.3V</text>
<text x="170.8" y="93.7">+3.3V</text>
<text x="158.5" y="99.1">BMX055</text>
<text x="160.8" y="96.8">U1</text>
<text x="156.6" y="102.5">GND</text>
<text x="156.6" y="105">SDA</text>
<text x="156.6" y="107.6">SCL</text>
<text x="161.6" y="105">VCCIO</text>
<text x="163.5" y="102.5">VCC</text>
<text x="164.1" y="107.6">3V3</text>
<text x="211.2" y="103.8">PA9/D1</text>
<text x="211.2" y="106.3">PA10/D0</text>
<text x="227.9" y="106.3">GND@2</text>
<text x="231.6" y="103.8">VIN</text>
<text x="211.2" y="108.8">NRST@1</text>
<text x="211.2" y="111.4">GND@1</text>
<text x="211.2" y="113.9">PA12/D2</text>
<text x="227.1" y="108.8">NRST@2</text>
<text x="228.4" y="113.9">A7/PA2</text>
<text x="232.4" y="111.4">5V</text>
<text x="211.2" y="116.5">PB0/D3</text>
<text x="211.2" y="119">PB7/D4</text>
<text x="228.4" y="119">A5/PA6</text>
<text x="228.4" y="116.5">A6/PA7</text>
<text x="211.2" y="121.5">PB6/D5</text>
<text x="211.2" y="124.1">PB1/D6</text>
<text x="228.4" y="124.1">A3/PA4</text>
<text x="228.4" y="121.5">A4/PA5</text>
<text x="211.2" y="126.6">PF0/D7</text>
<text x="211.2" y="129.2">PF1/D8</text>
<text x="211.2" y="131.7">PA8/D9</text>
<text x="228.4" y="131.7">A0/PA0</text>
<text x="228.4" y="129.2">A1/PA1</text>
<text x="228.4" y="126.6">A2/PA3</text>
<text x="211.2" y="134.2">PA11/D10</text>
<text x="211.2" y="136.8">PB5/D11</text>
<text x="229.7" y="134.2">AREF</text>
<text x="231.4" y="136.8">3V3</text>
<text x="252" y="132.4">+3.3V</text>
<text x="211" y="143.8">U4</text>
<text x="211.2" y="139.3">PB4/D12</text>
<text x="227.4" y="139.3">D13/PB3</text>
<text x="50.6" y="145.1">+3.3V</text>
<text x="84.9" y="145.1">+3.3V</text>
<text x="37.7" y="150.8">CN30</text>
<text x="68.9" y="150.8">CN20</text>
<text x="115.6" y="154.7">R1</text>
<text x="115.8" y="157">20k</text>
<text x="115.6" y="163.6">R2</text>
<text x="115.8" y="165.9">10k</text>
</g>
<g font-size="1.7" fill="#840000">
<text x="41.4" y="154.6">1</text>
<text x="71.9" y="154.6">1</text>
<text x="41.4" y="157.1">2</text>
<text x="41.4" y="159.7">3</text>
<text x="71.9" y="157.1">2</text>
<text x="71.9" y="159.7">3</text>
<text x="41.4" y="162.2">4</text>
<text x="41.4" y="164.8">5</text>
<text x="41.4" y="167.3">6</text>
<text x="71.9" y="162.2">4</text>
<text x="71.9" y="164.8">5</text>
<text x="71.9" y="167.3">6</text>
</g>
<g font-size="1.4" fill="#008484">
<text x="122.8" y="22.4">NJU7223F-33</text>
<text x="126.9" y="20.5">U3</text>
</g>
<g font-size=".4">
<text x="214.5" y="55.9">GND</text>
<text x="170.2" y="149.9">GND</text>
<text x="180.3" y="149.9">GND</text>
</g>
</svg>
